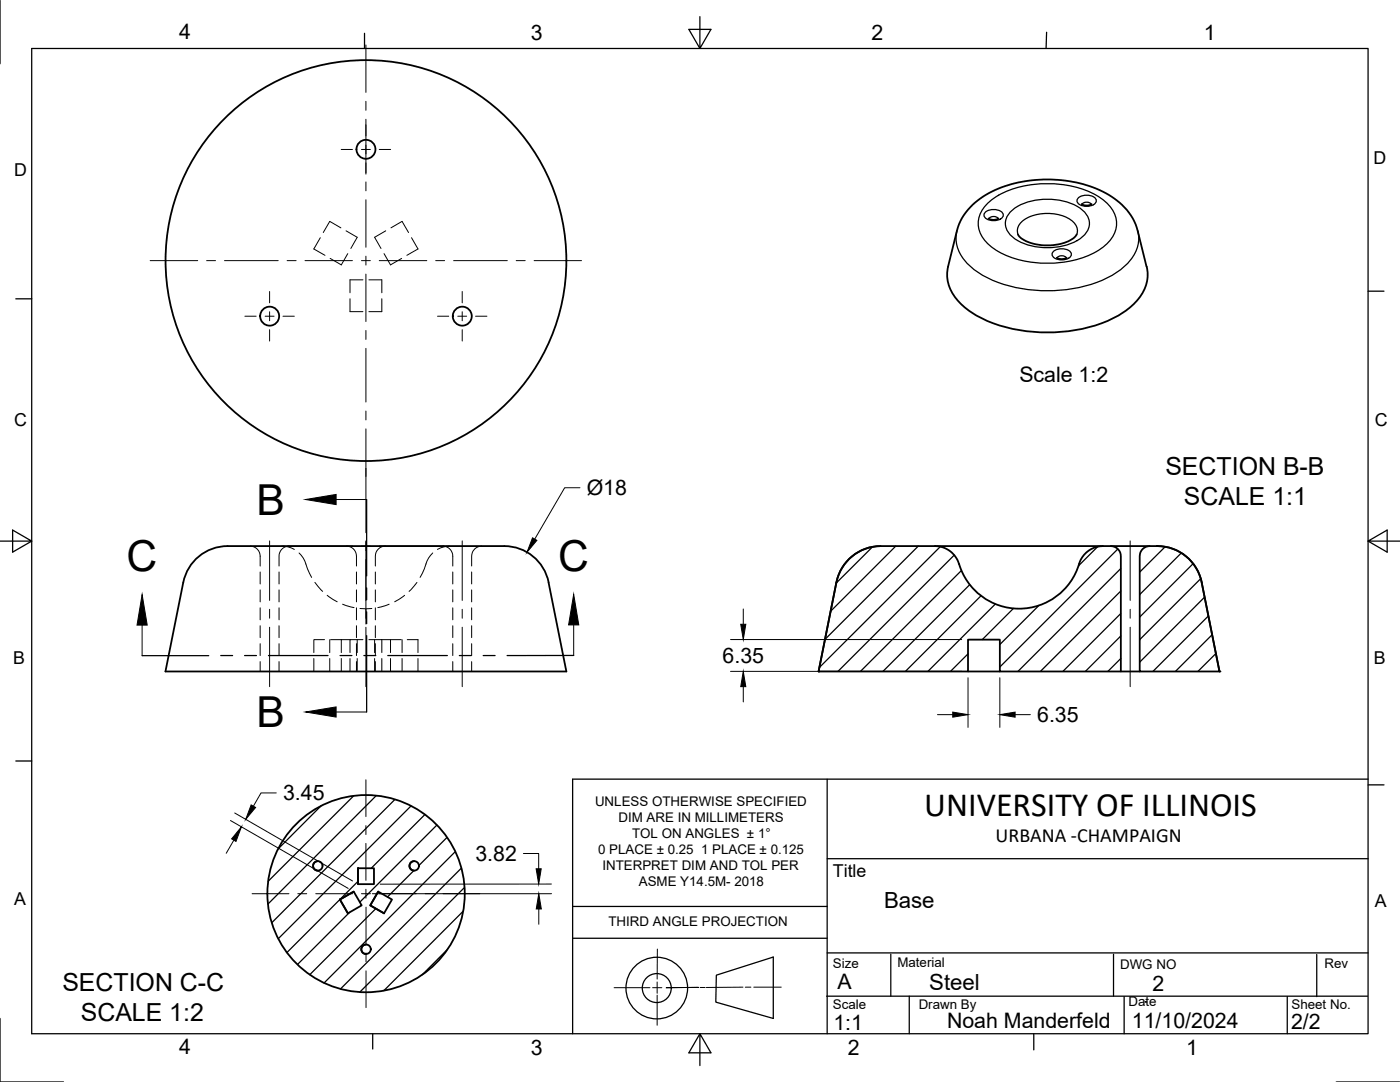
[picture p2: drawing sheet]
<svg xmlns="http://www.w3.org/2000/svg" width="279mm" height="216mm" viewBox="0 0 279 216" stroke-linecap="round" stroke-linejoin="round" font-family="sans-serif">
<!-- layer: Hidden -->
<g fill="none" stroke="#000" stroke-width=".2">
<path d="M63.9 47.4l-1.3 2.3 2.3 1.2M68 45.5l-2.2-1.3-1.3 2.2M69.1 46.1l2.2 1.2-1.3 2.3M69.4 50.6l-1.3 2.3-2.2-1.3M69.8 59.6v2.6h2.6M72.4 55.8h-2.6v2.6M73.6 55.8h2.6v2.6M76.2 59.6v2.6h-2.6M76.6 50.6l1.3 2.3 2.3-1.3M77 46.1l-2.2 1.2 1.2 2.3M78 45.5l2.2-1.3 1.3 2.2M82.1 47.4l1.3 2.3-2.2 1.2"/>
<path d="M49.9 109a2 2 0 0 1 2 2v1.9M51.9 114.1v2.4M51.9 117.7v2.4M55.7 114.1v2.4M55.7 117.7v2.4M56.3 109a5 5 0 0 1 2.4 .6M57.7 109a2 2 0 0 0-2 2v1.9M59.7 110.3v.1a5.8 5.8 0 0 1 1.7 3.1l.8 1.7M62.8 116.2l1.6 1.8M65.3 118.8l2 1.3M69.1 109a2 2 0 0 1 2 2v1.9M71.1 114.1v2.4"/>
<path d="M71.1 117.7v2.4M74.9 114.1v2.4M74.9 117.7v2.4M76.9 109a2.02 2.02 0 0 0-2 2v1.9M80.8 118.8l-2 1.3M83.2 116.2l-1.6 1.8M86.4 110.3l-.1 .1a5.8 5.8 0 0 0-1.6 3.1l-.9 1.7M88.4 109a2 2 0 0 1 2 2v1.9M89.8 109a5 5 0 0 0-2.5 .6M90.4 114.1v2.4M90.4 117.7v2.4M94.1 114.1v2.4"/>
<path d="M94.1 117.7v2.4M96.1 109a2 2 0 0 0-2 2v1.9M51.9 121.3v2.4M51.9 124.9v2.3M51.9 128.4v2.4M51.9 132v2M55.7 121.3v2.4M55.7 124.9v2.3M55.7 128.4v2.4M55.7 132v2M62.6 131.4v2.6M64.8 127.6h-2.2v2.6"/>
<path d="M65.8 127.6v2.6M65.8 131.4v2.6M66 127.6h3.8M68.1 127.6v2.6M68.1 131.4v2.6M68.4 120.6l2.3 .6M69.8 131.4v2.6M71.1 121.3v2.4M71.1 124.9v2.3M71.1 128.4v2.4M71.1 132v2M71.3 127.6v2.6"/>
<path d="M71.3 131.4v2.6M71.8 121.4h2.4M72.4 127.6h-2.6v2.6M73.6 127.6h4.3M74.8 127.6v2.6M74.8 131.4v2.6M74.9 121.3v2.4M74.9 124.9v2.3M74.9 128.4v2.4M74.9 132v2M76.2 127.6v2.6M76.2 131.4v2.6"/>
<path d="M77.7 120.6l-2.3 .6M77.9 131.4v2.6M80.1 127.6h-2.2v2.6M80.2 127.6v2.6M80.2 131.4v2.6M81.3 127.6h2.1v2.6M83.4 131.4v2.6M90.4 121.3v2.4M90.4 124.9v2.3M90.4 128.4v2.4M90.4 132v2M94.1 121.3v2.4"/>
<path d="M94.1 124.9v2.3M94.1 128.4v2.4M94.1 132v2"/>
</g>
<!-- layer: Visible -->
<g fill="none" stroke="#000" stroke-width=".36">
<path d="M197.3 43.6l1 .3 1-.3M203.2 46.8a4.9 4.9 0 0 0 3.5 1.9 9.4 9.4 0 0 0 7.9-1.5l.3-.4M210.9 51.4l1 .3 1-.3M215.9 40.7a1.9 1.9 0 0 0 1.9 0M228.8 53.2a7.9 7.9 0 0 1-2.8 7.7 24.5 24.5 0 0 1-14.7 5.4 29.5 29.5 0 0 1-17.1-3.8 9.8 9.8 0 0 1-5.2-7.3l.2-2 1.8-7.1a13.1 13.1 0 0 1 8.2-8.4 26.4 26.4 0 0 1 22.1 1.2 11.8 11.8 0 0 1 5.8 7.2l1.7 7.1M39.3 111.4a9.5 9.5 0 0 1 7.1-2.4h52.8a9.3 9.3 0 0 1 10.3 7.2l3.5 17.8h-80l3.6-17.8a9 9 0 0 1 2.7-4.8zM175.8 109a9 9 0 0 0-8.9 7.2l-3.5 17.8M186.6 109h-10.9a9 9 0 0 0-8.8 7.2l-3.5 17.8h29.8v-6.4h6.3v6.4h24.2v-23a2.02 2.02 0 0 0-2-2h-1.6a5 5 0 0 0-4.8 3.5M186.6 109a5 5 0 0 1 4.8 3.5M186.6 109h33.5M215.4 112.5a12.5 12.5 0 0 1-12 9 12.5 12.5 0 0 1-12-9M221.7 109h7.7"/>
<path d="M228 109.6a1.96 1.96 0 0 1 1.4-.6 9.2 9.2 0 0 1 10.4 7.2l3.6 17.8h-15.9v-23a1.96 1.96 0 0 1 .5-1.4zM231 109a9 9 0 0 1 8.8 7.2l3.6 17.8M193.2 134h6.3M223.7 134h3.8M63.4 171.8a.95 .95 0 0 0-.9 1 .95 .95 0 0 0 .9 .9M67.8 179.5l2.8-1.6 1.6 2.8-2.8 1.5zM67.8 179.5l1.6 2.7M70.6 177.9l-2.8 1.6M71.4 173.2h3.2v3.2h-3.2zM71.4 173.2l.1 3.2M75.5 177.9l2.7 1.6-1.6 2.7-2.7-1.5zM75.5 177.9l-1.6 2.8 2.7 1.5"/>
<path d="M82.7 171.8a.94 .94 0 0 0-1 1 .94 .94 0 0 0 1 .9M73 188.5a.94 .94 0 0 0-.9 .9 .94 .94 0 0 0 .9 1"/>
<circle cx="73" cy="29.8" r="1.89"/>
<circle cx="73" cy="52" r="40"/>
<circle cx="53.8" cy="63.1" r="1.89"/>
<circle cx="92.3" cy="63.1" r="1.89"/>
<circle cx="63.4" cy="172.8" r=".94"/>
<circle cx="73" cy="178.3" r="19.7"/>
<circle cx="82.7" cy="172.8" r=".94"/>
<circle cx="73.1" cy="189.4" r=".94"/>
</g>
<!-- layer: Visible Narrow -->
<path d="M215.1 39.6a2.56 2.56 0 0 1 3.7 .3 1.58 1.58 0 0 1-1.9 1.3 1.58 1.58 0 0 1-2-1.3zM191 46.1a7.4 7.4 0 0 0 3.2 7.5 24.3 24.3 0 0 0 14.8 4.4 24.9 24.9 0 0 0 14.9-4.4 7.4 7.4 0 0 0 3.2-7.5M196.6 42.4a2.56 2.56 0 0 1 3.6 .3 1.58 1.58 0 0 1-1.9 1.3 1.58 1.58 0 0 1-1.9-1.3zM197.2 40.5a17.4 17.4 0 0 1 11.8-3.9 18.9 18.9 0 0 1 10.9 3.1 5.8 5.8 0 0 1 2.7 6.3 8.6 8.6 0 0 1-5 4.8 21.9 21.9 0 0 1-18.3-.6 6.8 6.8 0 0 1-4.1-6.1 5.9 5.9 0 0 1 2-3.6zM197.4 43.6a1.2 1.2 0 0 1 1.8 0M201.5 42.4a11 11 0 0 1 9.3-2.5 8.6 8.6 0 0 1 6.2 3.2 3.3 3.3 0 0 1-1.1 4.3 12.5 12.5 0 0 1-13.7 0 3.3 3.3 0 0 1-.7-5zM203.2 46.8a2.69 2.69 0 0 1 1.7-3.2 9.2 9.2 0 0 1 9 .4 2.47 2.47 0 0 1 1 2.8M210.2 50.2a2.56 2.56 0 0 1 3.6 .4 1.58 1.58 0 0 1-1.9 1.3 1.58 1.58 0 0 1-1.9-1.3zM211 51.5a1.2 1.2 0 0 1 1.8 0M215.9 40.8a1.2 1.2 0 0 1 1.9 0" fill="none" stroke="#000" stroke-width=".25"/>
<!-- layer: Visible -->
<g fill="#000">
<circle cx="163.4" cy="134" r=".18"/>
<circle cx="243.4" cy="134" r=".18"/>
</g>
<!-- layer: Border -->
<g fill="none" stroke="#000" stroke-width=".25">
<path d="M0 0v12.7M6.3 9.7h266.7v196.6h-266.7zM72.7 6.6v3.1M139.7 3.3v6.4l2.2-3.8h-4.4l2.2 3.8M208.9 6.4l-.1 3.3M3.2 59.6h3.1M273 58.1h3.2M0 108h6.3l-3.8-2.2v4.4l3.8-2.2M273 108l3.8 2.2v-4.4l-3.8 2.2h6.4M3.2 151.8h3.1M273 156.6h3.2M0 203.2v12.7h12.7"/>
<path d="M74.4 206.3v3M139.7 206.3l-2.2 3.8h4.4l-2.2-3.8v6.3M206.3 206.3v3.2M266.7 215.9h12.7"/>
</g>
<!-- layer: Titleblock -->
<g fill="none" stroke="#000" stroke-width=".25">
<path d="M165.1 155.5v50.8M273 155.5h-158.7v50.8M165.1 171.3h107.9M114.3 187.2h50.8M114.3 180.9h50.8M143 194.6l11.3-3.6v12.2l-11.4-3.2zM165 198.8h107.9M165.1 190.1h107.9M177.8 190.4v8.4M181.5 198.8v7.5M222.2 190.4v8.4M224.3 198.9v7.4"/>
<path d="M256.9 198.9v7.4M262.8 190.5v8.4"/>
<circle cx="131.1" cy="197.2" r="6.1"/>
<circle cx="131.1" cy="197.2" r="2.89"/>
</g>
<circle cx="228.6" cy="199.9" r=".18" fill="#000"/>
<path d="M122.6 197.1h7.1M130.2 197.1h1.9M131.1 195.9v2.3M131.1 198.6v6M131.2 189.4l-.1 6M139.4 197l-6.6 .1 6.6-.1M139.7 197h1M148.3 197h-7.4M148.7 197h1.2M150.4 197h5.5" fill="none" stroke="#000" stroke-width=".2"/>
<!-- layer: Hatching -->
<g fill="none" stroke="#000" stroke-width=".25">
<path d="M174.1 109.1l-7.2 7.3M178.8 109l-13 13M183.3 109l-18.7 18.6M187.6 109.1l-24.1 24.1M190.4 110.8l-23.2 23.2M191.9 113.9l-20.2 20.1M193.5 116.7l-17.3 17.3M195.8 118.9l-15.1 15.1M219.1 109.1l-3.9 3.8M223.1 109.6l-23.6 23.5M223.7 113.5l-20.5 20.5M223.7 117.9l-16.1 16.1"/>
<path d="M232.5 109.1l-5.1 5.1M235.8 110.3l-8.4 8.4M238.1 112.5l-10.7 10.6M239.6 115.5l-12.2 12.2M240.4 119.2l-13 12.9M193.2 130.5l-3.5 3.5M198.6 120.5l-13.4 13.5M202.2 121.4l-6.2 6.2M207.3 120.8l-7.8 7.8M223.7 122.4l-11.6 11.6M223.7 126.9l-7.1 7.1M223.7 131.4l-2.6 2.6"/>
<path d="M241.2 122.9l-11.1 11.1M241.9 126.7l-7.3 7.3M242.7 130.4l-3.6 3.6M70.6 158.8l-17.1 17.1M75.1 158.8l-21.6 21.6M78.8 159.5l-24.6 24.6M64.1 160.8l-8.6 8.6M71.4 175.9l-14.1 14.2M82 160.8l-26.5 26.5M82.6 173.7l-5.3 5.3M84.8 162.5l-10.7 10.7M87.2 164.6l-15.4 15.4"/>
<path d="M89.2 167.1l-5.6 5.6M90.8 169.9l-26.1 26.3M92.1 173.2l-24.2 24.1M92.7 177.1l-20.9 20.9M69.8 182.1l-10.4 10.4M75 181.3l-13.2 13.2M89.2 189.5l-4.9 5M92.4 181.9l-15.8 15.8"/>
</g>
<!-- layer: Section Lines -->
<g fill="none" stroke="#000" stroke-width=".25">
<path d="M73.2 99.7v15.2M73.2 117.3v2.4M28.4 130.8h13.3M44 130.8h2.4M48.8 130.8h2.4M53.6 130.8h11.9M67.9 130.8h2.3M72.6 130.8h2.4M73.2 122.1v2.3M73.2 126.8v15.3M77.4 130.8h11.9M91.7 130.8h2.3"/>
<path d="M96.4 130.8h2.4M114.5 130.8h-13.3"/>
</g>
<path d="M67.1 99.7h6.1M28.4 124.7v6.1M114.5 124.7v6.1M67.1 142.1h6.1" fill="none" stroke="#000" stroke-width=".2"/>
<path d="M61 99.7l6.1-1v2zM28.4 118.6l1 6.1h-2.1zM114.5 118.6l1 6.1h-2zM61 142.1l6.1-1v2z" fill="#000" stroke="#000" stroke-width=".2"/>
<!-- layer: FD_Dimensions -->
<g fill="none" stroke="#000" stroke-width=".2">
<path d="M115.7 97.3h-3l-6 10.3M145.8 134h46.1M145.8 127.6h46.1M148.3 121.5v3.1M148.3 137v3.1M193.2 135.2v9.9M199.5 135.2v9.9M55.1 158.2h-3l-1.5 2.7M187.1 142.6h3M202.6 142.6h3M46 163.7l23.5 13.6M46.7 167.6l-1.6 2.7"/>
<path d="M46.8 162.2l23.6 13.6M74.3 178.3h35.8M104.5 170.3h3v3.1M110 176.4h-34.1M107.5 181.4v3"/>
</g>
<path d="M106.3 107.3l.8 .5-1.9 2.4zM148.3 134l.5 3h-1zM147.8 124.6h1l-.5 3zM190.1 142.1l3.1 .5-3.1 .5zM199.5 142.6l3.1-.5v1zM48.2 165l-1.1 2.9-.9-.5zM50.1 160.6l.9 .5-2 2.4zM107 173.4h1l-.5 3zM107.5 178.3l.5 3.1h-1z" fill="#000" stroke="#000" stroke-width=".2"/>
<!-- layer: Smart Centers -->
<g fill="none" stroke="#000" stroke-width=".2">
<path d="M73 9v9.4M68.1 29.8h2.2M72.1 29.8h1.8M73 20.2v1.8M73 23.8v11M73 36.3v1.8M73 39.9v9.4M75.7 29.8h2.3M30 52h9.5M41.2 52h1.8M44.8 52h10.7M53.8 58.2v2.2"/>
<path d="M57.3 52h1.8M60.9 52h9.4M72.1 52h1.8M73 51.1v1.8M73 54.7v9.5M75.7 52h9.5M87 52h1.7M90.5 52h10.7M92.2 58.2v2.2M103 52h1.8M106.6 52h9.5M48.9 63.1h2.2"/>
<path d="M52.9 63.1h1.8M53.8 62.2v1.8M53.8 65.8v2.3M56.5 63.1h2.2M73 65.9v1.8M73 69.5v10.7M87.3 63.1h2.3M91.4 63.1h1.7M92.2 62.2v1.8M92.2 65.8v2.3M94.9 63.1h2.3M73 82v1.8"/>
<path d="M73 85.6v20.7M53.8 107.9v11.9M57.5 109h12.8M72.1 109h1.8M73 107.9v16.6M75.7 109h12.9M92.2 107.9v11.9M225.6 107.9v11.9M53.8 121.6v1.8M53.8 125.2v11.8M73 125.2v11.8M92.2 121.6v1.8"/>
<path d="M92.2 125.2v11.8M225.6 121.6v1.8M225.6 125.2v11.8M73 155.6v7.3M50.3 178.3h7.4M59.4 178.3h1.8M63 178.3h7.4M72.1 178.3h1.8M73 164.7v1.8M73 168.3v7.4M73 177.4v1.8M75.7 178.3h7.4"/>
<path d="M84.8 178.3h1.8M88.4 178.3h7.4M73 181v7.4M73 190.1v1.8M73 193.7v7.4"/>
</g>
<g font-size="8.5">
<text x="51.2" y="102.7">B</text>
<text x="25.2" y="114">C</text>
<text x="111.4" y="113.9">C</text>
<text x="51.2" y="145.1">B</text>
</g>
<text font-size="6.8" x="184.4" y="162.9">UNIVERSITY OF ILLINOIS</text>
<g font-size="5">
<text x="232.6" y="94.8">SECTION B-B</text>
<text x="236.3" y="100.8">SCALE 1:1</text>
<text x="12.4" y="197.7">SECTION C-C</text>
<text x="16.1" y="203.7">SCALE 1:2</text>
</g>
<g font-size="4.4">
<text x="176.4" y="181.2">Base</text>
<text x="185.4" y="197.5">Steel</text>
</g>
<g font-size="4.3">
<text x="35.8" y="7.8">4</text>
<text x="105.9" y="7.9">3</text>
<text x="173.9" y="7.9">2</text>
<text x="240.2" y="8">1</text>
<text x="203.4" y="76.2">Scale 1:2</text>
<text x="117.1" y="98.8">Ø18</text>
<text x="144.2" y="132.3">6.35</text>
<text x="207" y="144.1">6.35</text>
<text x="56.5" y="159.7">3.45</text>
<text x="94.9" y="171.8">3.82</text>
<text x="167.1" y="197.4">A</text>
<text x="230" y="197.8">2</text>
<text x="166.3" y="205.5">1:1</text>
<text x="189" y="205.2">Noah Manderfeld</text>
<text x="225.9" y="205.2">11/10/2024</text>
<text x="257.7" y="205.3">2/2</text>
<text x="35.8" y="210.4">4</text>
<text x="105.9" y="210.5">3</text>
<text x="169.2" y="210.5">2</text>
<text x="236.7" y="210.6">1</text>
</g>
<text font-size="4" x="198.7" y="167.9">URBANA -CHAMPAIGN</text>
<g font-size="3.5">
<text x="2.8" y="35.1">D</text>
<text x="274.1" y="32.8">D</text>
<text x="2.8" y="85.1">C</text>
<text x="274.4" y="85.1">C</text>
<text x="2.6" y="132.5">B</text>
<text x="274.2" y="132.5">B</text>
<text x="166.2" y="175.1">Title</text>
<text x="2.8" y="180.6">A</text>
<text x="274.4" y="181">A</text>
</g>
<g font-size="2.7">
<text x="118.7" y="160.8">UNLESS OTHERWISE SPECIFIED</text>
<text x="123.4" y="164.1">DIM ARE IN MILLIMETERS</text>
<text x="126.2" y="167.3">TOL ON ANGLES ± 1°</text>
<text x="119.4" y="170.5">0 PLACE ± 0.25 1 PLACE ± 0.125</text>
<text x="120.2" y="173.7">INTERPRET DIM AND TOL PER</text>
<text x="127.5" y="176.9">ASME Y14.5M- 2018</text>
<text x="121.4" y="184.8">THIRD ANGLE PROJECTION</text>
<text x="166.2" y="193.2">Size</text>
<text x="179.1" y="193">Material</text>
<text x="223.5" y="193.4">DWG NO</text>
<text x="264.4" y="193.1">Rev</text>
<text x="166.2" y="201.3">Scale</text>
<text x="183.3" y="201.3">Drawn By</text>
<text x="225.2" y="200.7">Date</text>
<text x="257.7" y="201.3">Sheet No.</text>
</g>
</svg>
